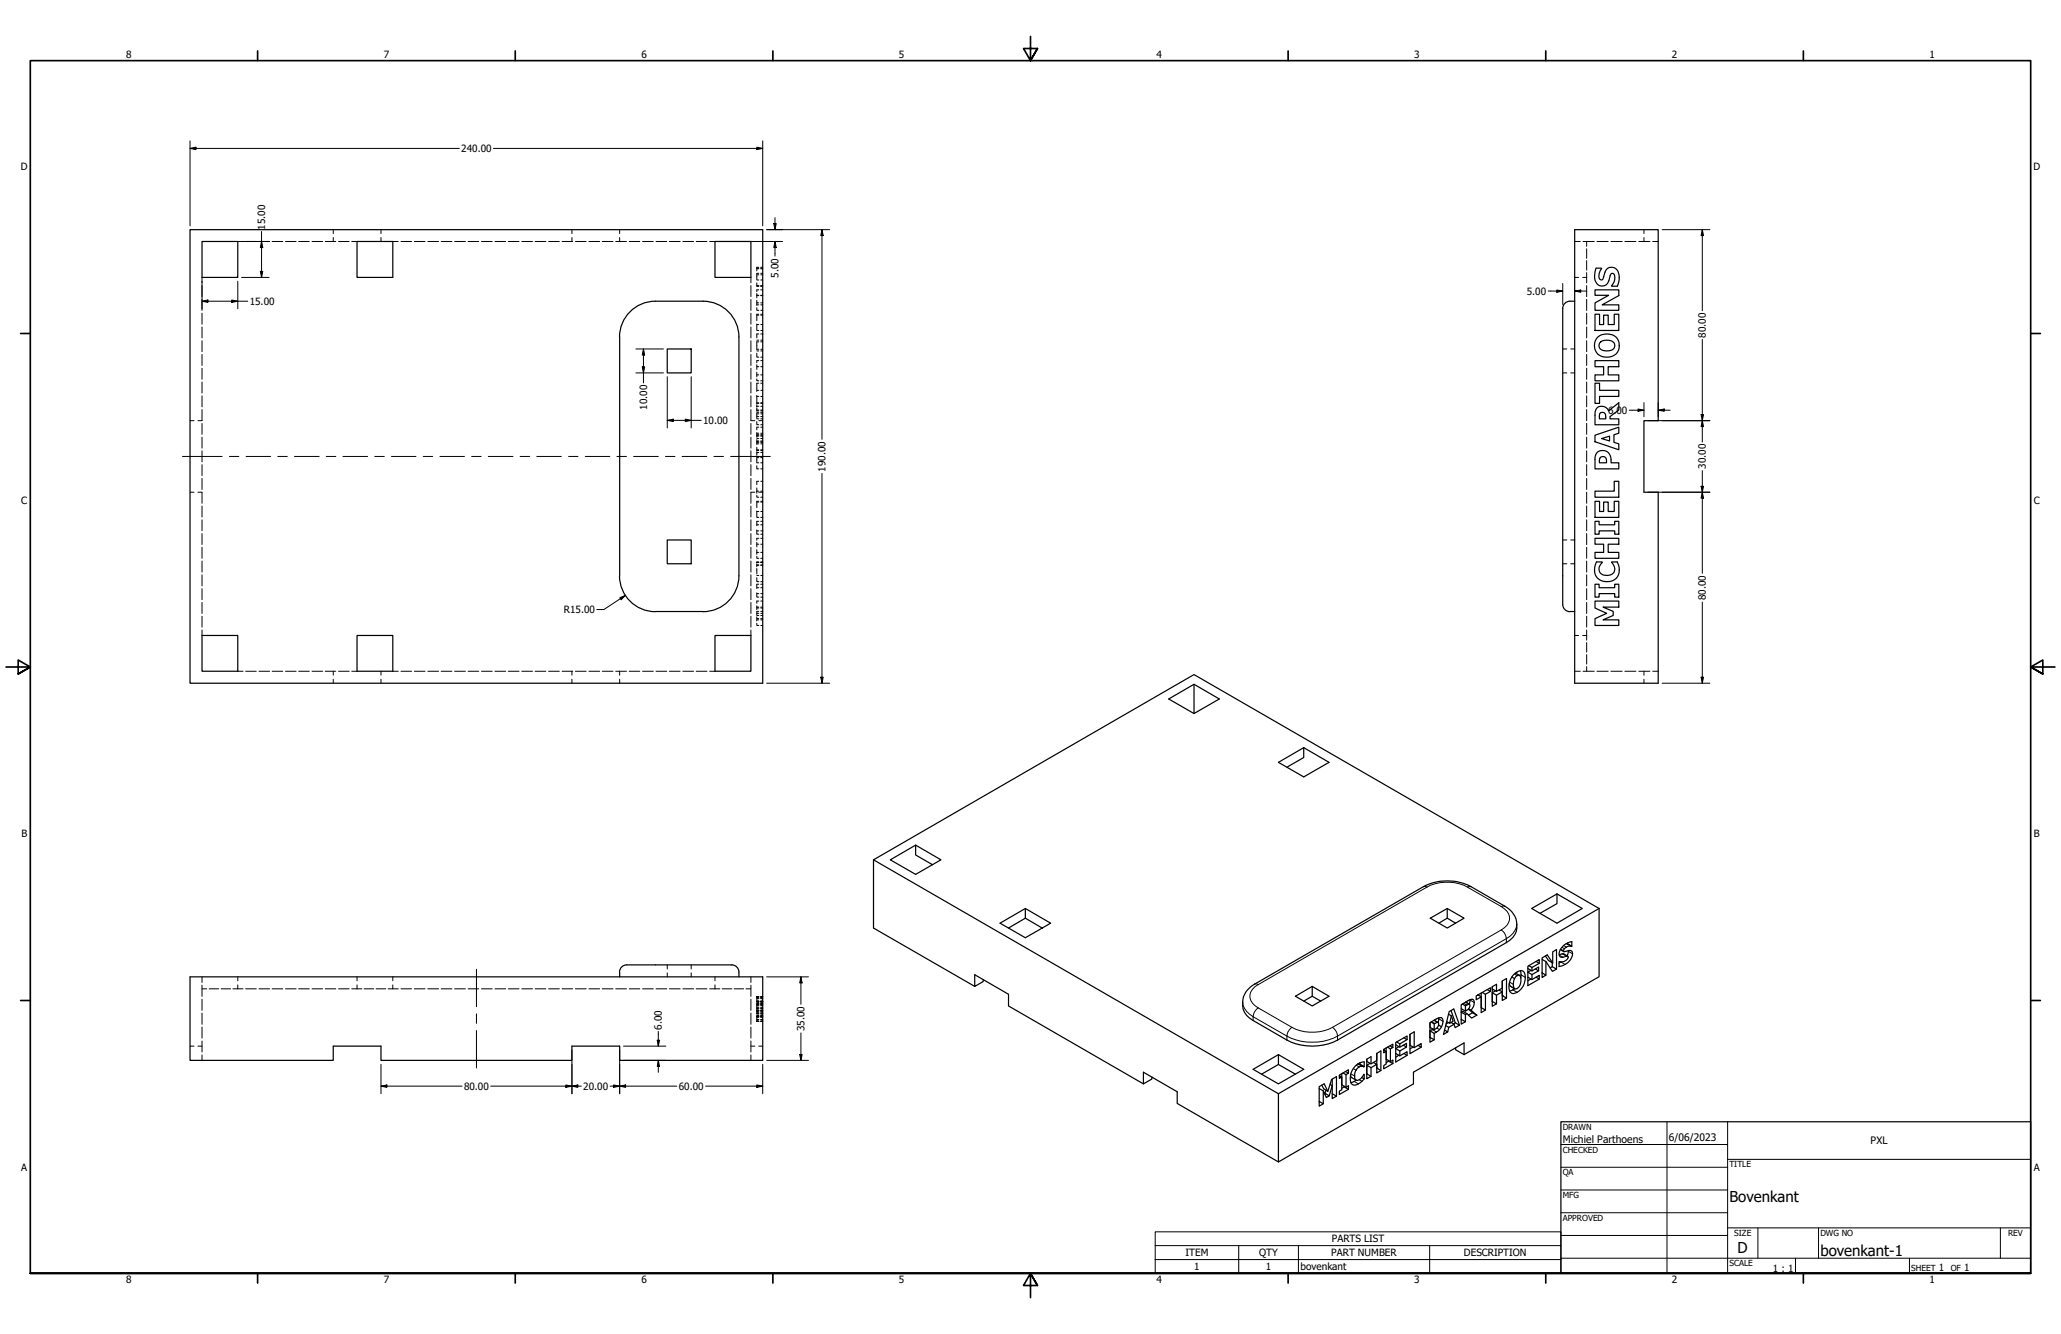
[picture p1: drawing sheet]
<svg xmlns="http://www.w3.org/2000/svg" width="864mm" height="559mm" viewBox="0 0 864 559" stroke-linecap="round" stroke-linejoin="round" font-family="sans-serif">
<!-- layer: Hidden (ANSI) -->
<g fill="none" stroke="#000" stroke-width=".42">
<path d="M139.6 96.2v1.7M139.6 99.5v1.7M159.6 96.2v1.7M159.6 99.5v1.7M239.6 96.2v1.7M239.6 99.5v1.7M259.7 96.2v1.7M259.7 99.5v1.7M688.8 96.2v1.7M688.8 99.5v1.7M84.6 116.2v2.3M84.6 119.6v4.7"/>
<path d="M99.6 101.2h2.3M102.9 101.2h4.5M108.5 101.2h4.5M114 101.2h4.5M119.6 101.2h4.5M125.2 101.2h4.4M130.7 101.2h4.5M136.3 101.2h4.4M141.9 101.2h4.4M147.4 101.2h2.2M164.6 101.2h2.3M168 101.2h4.5"/>
<path d="M173.6 101.2h4.5M179.3 101.2h4.5M184.8 101.2h4.6M190.5 101.2h4.5M196.2 101.2h4.4M201.7 101.2h4.5M207.4 101.2h4.5M213 101.2h4.5M218.6 101.2h4.5M224.2 101.2h4.5M229.9 101.2h4.5M235.5 101.2h4.5"/>
<path d="M241.1 101.2h4.5M246.8 101.2h4.5M252.3 101.2h4.6M258 101.2h4.5M263.7 101.2h4.4M269.2 101.2h4.5M274.9 101.2h4.5M280.5 101.2h4.5M286.1 101.2h4.5M291.7 101.2h4.5M297.4 101.2h2.2M314.6 116.2v2.3"/>
<path d="M314.6 119.6v4.7M317.1 118.5v1.3h.8h-.8M317.1 112.2v1.3M317.1 114.6v2.5M317.1 117.3h.8M317.1 112.6h.8M317.1 112.3h.8M317.1 114.5h.8M317.1 115.1h.8M317.1 119.7h.8M317.9 112l-.8 .1M318.8 112h.8"/>
<path d="M318.8 117.3h.8M318.8 112.6h.8M318.8 112.3h.8M318.8 119.8h.8M318.8 114.5h.8M318.8 115.1h.8M318.8 119.7h.8M659.8 101.2h2.4M659.8 116.2h1.7M663.2 116.2h1.6M663.3 101.2h4.7M664.8 101.2v2"/>
<path d="M664.8 104.2v4M664.8 109.2v4M664.8 114.2v4.3M664.8 119.6v4.7M669.2 101.2h4.7M675 101.2h4.7M680.8 101.2h4.7M686.7 101.2h4.6M692.5 101.2h2.3M84.6 125.4v4.6M84.6 131.2v4.6M84.6 137v4.5"/>
<path d="M314.6 125.4v4.6M314.6 131.2v4.6M314.6 137v4.5M317.1 122.9v.8h.8M317.1 125.8v1.1h.8M317.1 128.9v1.1h.8M317.1 135.7v2.7h.8M317.1 123.7v1.1M317.1 126.9v1M317.1 127.7h.8M317.1 123.8h.8M317.1 132h.8"/>
<path d="M317.1 136h.8M317.9 121.4h-.8v.8M317.9 131.6h-.8v2.8M317.9 139.9h-.8v1.6M318.8 121.4h.8M318.8 123.7h.8M318.8 126.9h.8M318.8 130h.8M318.8 127.7h.8M318.8 123.8h.8M318.8 139.9h.8M318.8 132h.8"/>
<path d="M318.8 136h.8M318.8 131.6h.8M318.8 138.4h.8M664.8 125.4v4.6M664.8 131.2v4.6M664.8 137v4.5M84.6 142.7v4.6M84.6 148.5v4.6M84.6 154.2v4.7M314.6 142.7v4.6M314.6 148.5v4.6M314.6 154.2v4.7"/>
<path d="M317.1 152.8v.8h.8M317.1 158.7v.8h.8M317.1 148v1.6h.8M317.1 143.1v3.3l.8-.1M317.1 153.6v1.1M317.1 155.9v2M317.1 157h.8M317.1 143.2h.8M317.1 147h.8M317.1 142.5h.8M317.9 151.1h-.8v.9M318.8 151.1h.8"/>
<path d="M318.8 153.6h.8M318.8 157h.8M318.8 159.5h.8M318.8 143.2h.8M318.8 146.3h.8M318.8 147h.8M318.8 142.5h.8M318.8 149.6h.8M654.8 156.2h1.7M654.8 146.2h1.7M658.2 156.2h1.6M658.2 146.2h1.6"/>
<path d="M664.8 142.7v4.6M664.8 148.5v4.6M664.8 154.2v4.7M79.6 176.2h1.7M84.6 160v4.7M84.6 165.8v4.6M84.6 171.6v4.6h-1.7M84.6 177.4v4.5M314.6 160v4.7M314.6 165.8v4.6M314.6 171.6v4.6h1.7M314.6 177.4v4.5"/>
<path d="M317.1 176.6v1.3h.8M317.1 165.6v3.4h.8M317.1 169v.4M317.1 169.7v.9M317.1 170.9v1.3M317.1 173v2.3M317.1 173.4h.8M317.1 175.5h.8M317.1 172.7h.8M317.1 172.1h.8M317.1 168.7h.8M317.1 170.2h.8"/>
<path d="M317.1 174.5h.8M317.1 171.8h.8M317.1 163.5h.8M317.1 166.1h.8M317.9 160.5h-.8v3.5M317.9 178.9h-.8v1.1M317.9 176.2h1.7M318.8 178.9h.8M318.8 173.4h.8M318.8 175.5h.8M318.8 172.7h.8M318.8 172.1h.8"/>
<path d="M318.8 168.7h.8M318.8 170.2h.8M318.8 177.9h.8M318.8 174.5h.8M318.8 171.8h.8M318.8 163.5h.8M318.8 160.5h.8M318.8 169h.8M318.8 166.1h.8M664.8 160v4.7M664.8 165.8v4.6M664.8 171.6v4.6"/>
<path d="M664.8 177.4v4.5M84.6 183.1v4.6M84.6 188.8v4.7M84.6 194.6v4.7M314.6 183.1v4.6M314.6 188.8v4.7M314.6 194.6v4.7M317.1 195.1v1.3h.8M317.1 181.2v1.1h.8M317.1 184.1v.9h.8M317.1 182.3v.9M317.1 185v1.2"/>
<path d="M317.1 187.3v1.1h.8M317.1 191.6v2.2M317.1 193.9h.8M317.1 191.7h.8M317.1 191.3h.8M317.1 183.7h.8M317.1 184.7h.8M317.1 182.7h.8M317.1 185.9h.8M317.1 185.3h.8M317.1 182.1h.8M317.1 181.5h.8"/>
<path d="M317.9 188.7h-.8v.4M317.9 189.5h-.8v1.3M318.8 193.9h.8M318.8 191.7h.8M318.8 191.3h.8M318.8 188.7h.8M318.8 196.4h.8M318.8 189.5h.8M318.8 183.7h.8M318.8 184.7h.8M318.8 182.7h.8M318.8 185.9h.8"/>
<path d="M318.8 188.4h.8M318.8 185.3h.8M318.8 182.1h.8M318.8 181.5h.8M318.8 182.3h.8M318.8 185h.8M664.8 183.1v4.6M664.8 188.8v4.7M664.8 194.6v4.7M79.6 206.2h1.7M82.9 206.2h1.7v4.6M84.6 200.4v4.6"/>
<path d="M84.6 212v4.6M84.6 217.7v4.6M314.6 200.4v4.6M314.6 212v4.6M314.6 217.7v4.6M316.3 206.2h-1.7v4.6M317.1 207.5v.8h.8M317.1 214.1v2.6h.8M317.1 204.4v2.2M317.1 205.7h.8M317.1 219.8h.8M317.1 210.3h.8"/>
<path d="M317.1 214.2h.8M317.9 201.6h-.8v1.4M317.9 210h-.8v2.7M317.9 218.4h-.8v1.8M317.9 206.2h1.7M318.8 201.6h.8M318.8 205.7h.8M318.8 208.3h.8M318.8 219.8h.8M318.8 218.4h.8M318.8 210.3h.8M318.8 214.2h.8"/>
<path d="M318.8 210h.8M318.8 216.7h.8M664.8 200.4v4.6M664.8 206.2v4.6M664.8 212v4.6M664.8 217.7v4.6M84.6 223.5v4.6M84.6 229.2v4.7M84.6 235v4.6M314.6 223.5v4.6M314.6 229.2v4.7M314.6 235v4.6"/>
<path d="M317.1 222v1.8h.8M317.1 236.3v.5h.8M317.1 227.1v.9h.8M317.1 233v.9h.8M317.1 228v1.1M317.1 230.3v1.9M317.1 236.8v.6M317.1 238.1v2.3M317.1 222.4h.8M317.1 235.6h.8M317.1 236.7h.8M317.1 231.4h.8"/>
<path d="M317.9 225.5h-.8v.8M317.9 235.4h-.8v.4M318.8 223.8h.8M318.8 222.4h.8M318.8 235.6h.8M318.8 236.7h.8M318.8 235.4h.8M318.8 236.8h.8M318.8 225.5h.8M318.8 228h.8M318.8 231.4h.8M318.8 233.9h.8"/>
<path d="M654.8 226.2h1.7M654.8 236.2h1.7M658.2 226.2h1.6M658.2 236.2h1.6M664.8 223.5v4.6M664.8 229.2v4.7M664.8 235v4.6M84.6 240.8v4.6M84.6 246.6v4.6M84.6 252.3v4.7M84.6 258.1v4.6M314.6 240.8v4.6"/>
<path d="M314.6 246.6v4.6M314.6 252.3v4.7M314.6 258.1v4.6M317.1 242v1.6h.8M317.1 253.7v1h.8M317.1 258.4v.7h.8M317.1 248.3v1.8h.8M317.1 254.7v.7M317.1 256.9v.7M317.1 259.1v1M317.1 241h.8M317.1 259.7h.8"/>
<path d="M317.1 257.8h.8M317.1 254.3h.8M317.1 246.2h.8M317.1 248.7h.8M317.9 256.1l-.8 .1v.7h.8M317.9 244.7h-.8v1.8M317.9 251.8h-.8v.9M318.8 241h.8M318.8 243.6h.8M318.8 251.8h.8M318.8 254.7h.8M318.8 256.9h.8"/>
<path d="M318.8 259.1h.8M318.8 259.7h.8M318.8 257.8h.8M318.8 256.1h.8M318.8 254.3h.8M318.8 246.2h.8M318.8 244.7h.8M318.8 250.1h.8M318.8 248.7h.8M664.8 240.8v4.6M664.8 246.6v4.6M664.8 252.3v4.7"/>
<path d="M664.8 258.1v4.6M84.6 263.9v2.3M314.6 263.9v2.3M317.1 261v1h.8M318.8 262h.8M659.8 266.2h1.7M663.2 266.2h1.6M664.8 263.9v4.3M664.8 269.2v4M664.8 274.2v4M664.8 279.2v2M99.6 281.2h2.3"/>
<path d="M102.9 281.2h4.5M108.5 281.2h4.5M114 281.2h4.5M119.6 281.2h4.5M125.2 281.2h4.4M130.7 281.2h4.5M136.3 281.2h4.4M139.6 281.2v1.6M139.6 284.5v1.7M141.9 281.2h4.4M147.4 281.2h2.2M159.6 281.2v1.6"/>
<path d="M159.6 284.5v1.7M164.6 281.2h2.3M168 281.2h4.5M173.6 281.2h4.5M179.3 281.2h4.5M184.8 281.2h4.6M190.5 281.2h4.5M196.2 281.2h4.4M201.7 281.2h4.5M207.4 281.2h4.5M213 281.2h4.5M218.6 281.2h4.5"/>
<path d="M224.2 281.2h4.5M229.9 281.2h4.5M235.5 281.2h4.5M239.6 281.2v1.6M239.6 284.5v1.7M241.1 281.2h4.5M246.8 281.2h4.5M252.3 281.2h4.6M258 281.2h4.5M259.7 281.2v1.6M259.7 284.5v1.7M263.7 281.2h4.4"/>
<path d="M269.2 281.2h4.5M274.9 281.2h4.5M280.5 281.2h4.5M286.1 281.2h4.5M291.7 281.2h4.5M297.4 281.2h2.2M659.8 281.2h2.4M663.3 281.2h4.7M669.2 281.2h4.7M675 281.2h4.7M680.8 281.2h4.7M686.7 281.2h4.6"/>
<path d="M688.8 281.2v1.6M688.8 284.5v1.7M692.5 281.2h2.3M84.6 409.2v2.3M84.6 412.7v4.7M84.6 418.5v4.7M84.6 414.2h2M87.6 414.2h4M92.6 414.2h4M99.6 412.6v1.6h-2M99.6 414.2h2.3M99.6 409.2v1.6"/>
<path d="M102.9 414.2h4.5M108.5 414.2h4.5M114 414.2h4.5M119.6 414.2h4.5M125.2 414.2h4.4M130.7 414.2h4.5M136.3 414.2h4.4M141.9 414.2h4.4M147.4 414.2h4.2M149.6 409.2v1.6M149.6 412.6v1.6M152.6 414.2h4"/>
<path d="M157.6 414.2h4M164.6 412.6v1.6h-2M164.6 409.2v1.6M164.6 414.2h2.3M168 414.2h4.5M173.6 414.2h4.5M179.3 414.2h4.5M184.8 414.2h4.6M190.5 414.2h4.5M196.2 414.2h4.4M201.7 414.2h4.5M207.4 414.2h4.5"/>
<path d="M213 414.2h4.5M218.6 414.2h4.5M224.2 414.2h4.5M229.9 414.2h4.5M235.5 414.2h4.5M241.1 414.2h4.5M246.8 414.2h4.5M252.3 414.2h4.6M258 414.2h4.5M263.7 414.2h4.4M269.2 414.2h4.5M274.9 414.2h4.5"/>
<path d="M279.6 404.2v1.7M279.6 407.5v1.7M280.5 414.2h4.5M286.1 414.2h4.5M289.6 404.2v1.7M289.6 407.5v1.7M291.7 414.2h4.5M297.4 414.2h4.2M299.6 409.2v1.6M299.6 412.6v1.6M302.6 414.2h4M307.6 414.2h4"/>
<path d="M312.6 414.2h2M314.6 409.2v2.3M314.6 412.7v4.7M314.6 418.5v4.7M317.1 419.4h.8M317.1 418.3h.8M317.1 417.8h.8M317.1 417.7h.8M317.1 419.5h.8M317.1 417.4h.8M317.1 418.1h.8M317.9 417.5h-.8v2.2l.8-.1"/>
<path d="M318.8 419.4h.8M318.8 418.3h.8M318.8 417.8h.8M318.8 417.5h.8M318.8 417.7h.8M318.8 419.6h.8M318.8 419.5h.8M318.8 417.4h.8M318.8 418.1h.8M79.6 438.2h1.7M82.9 438.2h1.7M84.6 424.4v4.7"/>
<path d="M84.6 430.2v4.6M84.6 436.1v4.6M314.6 424.4v4.7M314.6 430.2v4.6M314.6 436.1v4.6M314.6 438.2h1.7M317.1 427.9h.8zM317.1 427.7v.2M317.1 423.4h.8M317.1 427h.8M317.1 425.4h.8M317.1 426h.8"/>
<path d="M317.1 422.6h.8M317.1 421.1h.8M317.1 425.3h.8M317.1 421.3h.8M317.1 423.2h.8M317.1 422.5h.8M317.1 422.1h.8M317.1 424.4h.8M317.1 420.5h.8M317.1 423.8h.8M317.1 425.6h.8M317.1 424h.8"/>
<path d="M317.1 420.1h.8M317.1 420.4h.8M317.1 425.8h.8M317.9 425.8l-.8-.1v2h.8M317.9 420.7h-.8v4h.8M317.9 438.2h1.7M318.8 423.4h.8M318.8 420.7h.8M318.8 427.9h.8M318.8 427h.8M318.8 424.7h.8M318.8 425.4h.8"/>
<path d="M318.8 426h.8M318.8 422.6h.8M318.8 427.7h.8M318.8 421.1h.8M318.8 425.3h.8M318.8 421.3h.8M318.8 423.2h.8M318.8 425.8h.8M318.8 422.5h.8M318.8 422.1h.8M318.8 424.4h.8M318.8 420.5h.8"/>
<path d="M318.8 423.8h.8M318.8 425.6h.8M318.8 424h.8M318.8 420.1h.8M318.8 420.4h.8M84.6 441.9v2.3M314.6 441.9v2.3"/>
</g>
<!-- layer: Visible (ANSI) -->
<g fill="none" stroke="#000" stroke-width=".51">
<path d="M79.6 96.2h240v190h-240zM659.8 96.2h35v80h-6v30h6v80h-35zM84.6 101.2h15v15h-15zM149.6 101.2h15v15h-15zM299.6 101.2h15v15h-15zM668.8 112.3h2.3a4.3 4.3 0 0 0-.6 4.8l.8 .1 .5-.6a5.9 5.9 0 0 1 2.4-4.5 3.3 3.3 0 0 1 4.2 3.2v2l-.7 2.6h-2.4a4.6 4.6 0 0 0 .8-5.2l-.5-.2-.6 .3a9 9 0 0 1-2 4.5 3.3 3.3 0 0 1-3.6-.2 3.3 3.3 0 0 1-1.3-3.4zM274.6 126.2a15 15 0 0 0-15 15M274.6 126.2h20M294.6 126.2a15 15 0 0 1 15 15v100M659.8 126.2a3.8 3.8 0 0 0-4.9 2.3l-.1 124.7 .7 1.9 1 .8 1.3 .3M668.3 121.4h10v2.4l-7 3.9h7v2.3h-10v-3.1l5.8-3.2h-5.8zM668.3 131.6h1.9v4.4h1.8v-4h1.9v4h2.5v-4.4h1.9v6.8h-10z"/>
<path d="M259.7 141.2v100M279.6 146.2h10v10h-10zM668.3 151.1h10v2.5h-4.4v3.4h4.4v2.5h-10v-2.5h3.7v-3.4h-3.7zM669.5 141.2a5.8 5.8 0 0 1 8.7 1.5 5 5 0 0 1-.9 5.4 5 5 0 0 1-5.2 1.4 4.9 4.9 0 0 1-3.8-3.3 4.9 4.9 0 0 1 1.2-5zM670.4 143.5a4.4 4.4 0 0 1 6.1 .4 2.53 2.53 0 0 1-3.2 3.1 2.43 2.43 0 0 1-2.6-.8 2.43 2.43 0 0 1-.3-2.7zM668.3 160.5h1.9v3h8.1v2.6h-8.1v2.9h-1.9zM669.2 170.8a3.2 3.2 0 0 1 4.9 1.3l4.2-3.4v3.1l-3.7 2.7v1h3.7v2.4h-10l.1-5.4zM670.5 173l.9-.3a1.28 1.28 0 0 1 1.4 1.1v1.7h-2.6zM668.3 182.3l10-3.4v2.6l-2 .6v3.2l2 .6v2.5l-10-3.4zM669.4 189.4a3.6 3.6 0 0 1 3.9-.3 3.6 3.6 0 0 1 1.8 3.4v1.4h3.2v2.5h-10v-4.7l.4-1.3zM670.8 191.5a1.68 1.68 0 0 1 2 .2 1.68 1.68 0 0 1 .4 2l-3 .2v-1.2zM671.1 183.7l3.3-1v2z"/>
<path d="M668.3 205.7h8.1v-4.1h1.9v6.7h-10zM668.3 218.4h1.8v1.4h6.5v-1.4h1.7v5.4h-1.7v-1.4h-6.5v1.4h-1.8zM668.3 210h1.9v4.2h1.8v-3.9h1.9v3.9h2.5v-4.2h1.9v6.7h-10zM279.6 226.2h10v10h-10zM668.3 225.5h10v2.5h-4.4v3.4h4.4v2.5h-10v-2.5h3.7v-3.4h-3.7zM669 235.4h2.3a3.6 3.6 0 0 0-.5 4.8 3.8 3.8 0 0 0 5.7-.9 5.2 5.2 0 0 0-1.2-3.9h2.4a5.3 5.3 0 0 1-4.4 8.3 5.3 5.3 0 0 1-4.3-8.3zM259.6 241.2a15 15 0 0 0 15 15M274.6 256.2h20M309.6 241.2a15 15 0 0 1-15 15M657.9 256.2h1.9M668.3 251.8h10v2.5h-6.6l4.3 1.8v1.7l-4.3 1.9h6.6v2.3h-10v-2.9l4.9-2.2-4.9-2.2zM668.3 244.7h1.8v1.5h6.5v-1.5h1.7v5.4h-1.7v-1.4h-6.5v1.4h-1.8z"/>
<path d="M84.6 266.2h15v15h-15zM149.6 266.2h15v15h-15zM299.6 266.2h15v15h-15zM489.7 292.8l10.6-6.2 10.6 6.2-10.6 6.1zM500.3 286.6v12.3M535.7 319.3l10.6-6.1 10.6 6.1-10.6 6.1zM546.3 313.2v4.1l-7.1 4.1M383.7 354l-10.6 6.2 10.6 6.1 10.6-6.1-10.6-6.2v4.1l7 4.1M366 360.2v28.5l42.4 24.5M652.4 374.5v4l-7.1 4.1M429.6 380.6l-10.6 6.1 10.6 6.1 10.6-6.1-10.6-6.1v4l7.1 4.1M429.6 384.6l-7 4.1"/>
<path d="M599.3 384.6l7.1-4 7.1 4-7.1 4.1zM606.4 380.6v4l-3.5 2.1M606.4 384.6l3.5 2.1M641.8 380.6l10.6-6.1 10.6 6.1-10.6 6.1zM653.4 399.9l1.5-.4 2 1.1M653.8 397.8l1.5 .9M656.3 395.3l2.3 1.1-1.9-1M656.8 395v.4M657.2 398.2l-.5 2.2M658.6 396.4v-1.9a5.8 5.8 0 0 0-5.2 5.8l.3 .4a4 4 0 0 0 3.2-.1l.1 .1a2.83 2.83 0 0 1-3.7 2.2v2a6 6 0 0 0 5.5-6.1l-.2-.4a3.6 3.6 0 0 0-3.3 .3 2.01 2.01 0 0 1 2.2-2.4l1 .1M670.1 380.6v28.5l-56.6 32.7M670.1 380.6l-169.8-98-134.3 77.6 169.7 98"/>
<path d="M670.1 380.6l-134.4 77.6M79.6 409.2h240v35h-59.9v-6h-20.1v6h-80v-6h-20v6h-60zM259.6 407.2l.3-1.3 .8-1.1 1.9-.6h44l1.3 .3 1.1 .8a4.8 4.8 0 0 1 .6 3.9M259.7 407.2v2M412 410.3v.9l-3.6 2v-4.9l14.2 8.2v4.9l56.5 32.6M523.7 413.6l2-1.4 70.8-40.8a21.8 21.8 0 0 1 19.9 0l14.2 8.2a8.6 8.6 0 0 1 2.1 14.2l-72.2 41.9a23.4 23.4 0 0 1-21.3 0l-14.1-8.2a8.4 8.4 0 0 1-1.4-13.9zM549.8 413.2l-7 4.1 7 4.1 7.1-4.1-7.1-4.1v4.1l3.6 2.1M549.8 417.3l-3.5 2.1M614.1 419.8l1.4 .8M615.9 418.8l-.3 1.8-1.4-.9M620.6 416v8.2l1.8-1.1-1.8-1M621.1 415.7l1.3 .8v6.6"/>
<path d="M623.2 414.5l1.3 .8-2.1 1.2M624.5 415.3v-1.5l-5.9 3.4v1.6l2-1.2-1.3-.8M625.3 413.3v8.2l1.8-1-1.8-1v-3.6l1.8 1v3.6M626.6 415l-1.3 .9M628.1 414.7l1.4 .8-2.4 1.4M629.5 410.9l1.8-1v8.2l-1.8-1zM629.5 410.9v3l-2.4 1.4-1.8-1v-1l1.8-1v3M629.5 415.5v3.6l1.8-1M632.4 412.1l.6 1.1 1.7 1M633.5 409.3l1.1 .7M634.3 408.2l1.4-1a2.09 2.09 0 0 1 2.6-.3 2.09 2.09 0 0 1 .8 2.5 6.4 6.4 0 0 1-5.4 6.8 4.2 4.2 0 0 1-.9-5.6zM634.6 410l1.1-1.3 .9-.2a3.9 3.9 0 0 1-1.5 5.8l-.5-.2"/>
<path d="M634.6 410a4.5 4.5 0 0 0 0 4.1M634.6 414.1l-2 1.1M635 407.6l1.7 1M637.1 406.6l.1 3.1M640.2 409.3l1.7 1 3.1-1.7v1.5M640.2 405.7l1.7 1 2.8-1.6v1.6M640.6 404.5l1.3 .8v1.4M641.5 406.5l-1.3 .7 1.7 1v2.1M641.5 410.1l-1.3 .7M643.4 405.9l1.3 .8-2.8 1.5M643.6 402.7l1.4 .8-3.1 1.8M645 403.5v-1.5l-4.8 2.7v8.2l4.8-2.8-1.4-.8"/>
<path d="M646.2 401.9l1.6 .9v5.7M647.6 400.5l1.2 1.8 1.8 1.1v-4.7l1.6-.9v8.2M647.8 402.8l2.7 4.1 1.7-.9M650.4 403.3v1.6l1.8 1.1M650.4 404.9l-.9 .5M650.6 403.4l-2.3-3.4-2.1 1.3v8.1l1.6-.9-1.6-1M654 403h.1M654 403l-.7 .4M580.8 439v4.7l1.8 1 1-.6v1.4M581.4 438.7l1.2 .7v5.3M582.4 438.1l1.2 .7-1 .6M583.6 438.8v-1.4l-3.8 2.1v1.5l1-.6-1-.6"/>
<path d="M584.8 437.6l1.7 1.1 2.8-1.6v1.5M585.2 436.4l1.3 .9v1.4M586.2 438.4l-1.4 .8 1.7 1v2.1M588 437.8l1.3 .8-2.8 1.6M588.3 434.7l1.3 .8-3.1 1.8M589.6 435.5v-1.5l-4.8 2.7v8.2l4.8-2.8-1.3-.8M590.8 433.3v8.1l4.7-2.7M592.1 438.6l-1.3 .8M594.2 437.9l1.3 .8v-1.6l-2.9 1.7-1.8-1v-4.5l1.8-1.1v6.6M599.6 428.1l1.4 .8 1.4-.7a1.95 1.95 0 0 1-1.4 3.2l-1.8-1.1v-1.9M600.5 431l-1.3 .8M601 428.9v2.5"/>
<path d="M601 427.4l1.6 .9M602.8 429.4l1.2 .7M602.9 426.3l-.3 2.1M604 430.1a2.75 2.75 0 0 0-.2-3.8l-1.9 .5-2.7 1.6v8.2l1.8-1.1-1.8-1v-2.7l1.8 1.1v2.6M604 430.1l-1.4 1.8-1.6 1M605.7 429.6l1.4 .7-.5 1.9M606.9 424.8l1.2 .7-.7 3.1-1.2-.7M606.9 428.4l-1 .5M608 428.3l1.3 .8-2.2 1.2M608 423.3l1.8 5.1M608.1 425.5l.8 2.3-1.5 .8M609 428.9l.8-.5 1.8 1.1-1.9 1-.4-1.4"/>
<path d="M609.9 438.9v.8l3.6 2.1M611.6 429.5l-2.4-6.8-1.9 1-2.5 9.6 1.8-1.1-1.3-.7M612.7 420.6l1.3 .7 1.5-.7M614 421.3v2.2l-1.7-1M614 425l.7-.4-1.8-1-.6 .4 1.7 1v3M614.7 424.6l1.9 1.9 2.2-1.2M615.3 422.7l1.7 1.5 1.8 1.1M615.4 422.6l3.4 2.7M615.5 420.6a1.59 1.59 0 0 1-.9 2.6l-.6 .3M616.4 423.2a3.6 3.6 0 0 0 .9-4.5l-.8-.1-.9 .3-3.3 2v8.1l1.7-1-1.7-1M617 424.2l-1.7 1M482.7 451.2v.8l-3.6 2v-4.9l14.2 8.2v4.9l42.4 24.5v-28.5"/>
<path d="M535.7 441.8l-10.6 6.1 10.6 6.1 10.6-6.1-10.6-6.1v4.1l-7.1 4.1M535.7 445.9l7.1 4.1M552.8 456l1.7 .9v5.4M553.8 454.5l.9 1.6 1.7 1 1.6-4.9 2-1.2v8.2M554.5 456.9l1.3 2.8 1.2-.7-2-.9M555.6 456.6l-.4 1.4M556.4 457.1l-1.5-3.1-2.1 1.2v8.2l1.7-1.1-1.7-.9M557.3 454.2l.9 .6-1.2 4.2M558.2 452.1v8.1l1.8-1M558.2 458.2l1.8 1M562.2 449.7v4.7l1.8 1.1 1-.6v1.4M562.2 451.2v5.3l-1 .6v1.4l3.8-2.2"/>
<path d="M562.7 449.5l1.3 .7v5.3M563.2 455l1.8 1.3M563.2 455.3l-1 .6M563.8 448.8l1.2 .8-1 .6M565 449.6v-1.5l-3.8 2.2v1.4l1-.5-1-.6M565.9 450.4l.5 1 1.8 1M568.3 452.5l-2.3 1M569 445.6l.7 .2M569.7 445.8l1.7 1M569.8 445.2v.6M571.4 446.8a3.2 3.2 0 0 0-3.8 3.9l.2 1.2 .5 .6a3.9 3.9 0 0 0 3.3-2.5v1.9l-1-.5M571.6 446.8v-2a6.7 6.7 0 0 0-5.3 9.2 2.66 2.66 0 0 0 3.7-.5l1.6-1.6"/>
<path d="M572.7 443.7v8.2l1.8-1.1-1.8-1v-3.6l1.8 1v3.6M574 445.5l-1.3 .7M575.5 445.1l1.4 .7-2.4 1.4M576.9 441.3l1.7-1.1v8.2l-1.7-1zM576.9 441.3v2.9l-2.4 1.4-1.8-1v-.9l1.8-1v2.9M576.9 445.8v3.7l1.7-1.1M580.8 440.4v5.3l-1 .6v1.4l3.8-2.2M581.9 444.2l1.7 1.3M581.9 444.5l-1.1 .6M584.8 441.3l1.7 1 3.1-1.7v1.5M586.2 442l-1.4 .8M613.5 441.8v-4.9l-21.2 12.2v4.9l-56.6 32.7"/>
</g>
<!-- layer: Hidden (ANSI) -->
<g fill="#000">
<circle cx="317.1" cy="417.4" r=".19"/>
<circle cx="317.1" cy="417.5" r=".19"/>
</g>
<!-- layer: Visible (ANSI) -->
<g fill="#000">
<circle cx="629.5" cy="417.1" r=".25"/>
<circle cx="576.9" cy="447.4" r=".25"/>
</g>
<!-- layer: Visible Narrow (ANSI) -->
<g fill="none" stroke="#000" stroke-width=".42">
<path d="M596.5 371.4l1.4 .2M597.9 371.6l-70.7 40.8M614.9 371.6l14.1 8.1M616.4 371.4l-1.5 .2a18.5 18.5 0 0 0-17 0M630.6 379.6l-1.6 .1a5.1 5.1 0 0 1 2.4 7.9l-2.4 2a4.4 4.4 0 0 1 2.2 3.6 7.8 7.8 0 0 0 4.4-6.1M629 389.6l-70.6 40.7M631.2 394.8v-1.6l-70.7 40.8M653.9 397.6l1.2 .7M654.5 396.8l1 .6M654.6 399.5l1.8 1.1M655.2 396l1.1 .7M657.2 398.5l1.7 1"/>
<path d="M520.7 419.7a7.5 7.5 0 0 0 4.4 6.2M525.7 412.2l1.5 .2M527.2 412.4a5.2 5.2 0 0 0-3.5 4.9 5.2 5.2 0 0 0 3.5 4.9M616 418.9l1.7 1M632.5 411.4l1.6 .9M632.8 413.1l1.8 1M633.9 414.7l1.8 1M634.6 408l1.1 .7M637.3 408.4l1.8 1M653.4 400.1l1.5 .9M654 403l1.8 1M525.1 425.9l14.1 8.1v1.7"/>
<path d="M525.1 425.9v1.6M527.2 422.2a4.7 4.7 0 0 0-2.1 3.7M527.2 422.2l14.1 8.1M558.4 430.3l.6 .5a4.6 4.6 0 0 1 1.5 3.2M558.4 430.3a18.6 18.6 0 0 1-17.1 0l-.6 .5a4.6 4.6 0 0 0-1.5 3.2 23.4 23.4 0 0 0 21.3 0M560.5 434v1.7M599.9 428l1.3 .8M600.1 431.3l1.8 1M600.9 427.4l1.5 .8M602 430.7l1.2 .6M602.9 426.8l1.7 1M613.3 420.2l1.3 .8"/>
<path d="M566 449.8l1.6 .9M567.1 447.6l1.1 .7M567.4 453l1.8 1M568.3 446.2l1.2 .7M569 445.6l1.7 1.1M569.5 452.3l1.2 .6"/>
</g>
<!-- layer: Symbol (ANSI) -->
<path d="M484.1 521.8v-5.8h169.9v5.8M484.1 521.8h169.9v5.8M484.1 521.8v11.6h169.9v-5.8M484.1 527.6h169.9M519 521.8v11.6M544.1 521.8v11.6M599.1 521.8v11.6" fill="none" stroke="#000" stroke-width=".42"/>
<!-- layer: Border (ANSI) -->
<g fill="none" stroke="#000" stroke-width=".7">
<path d="M431.8 15.2v10.2l-2.9-5.1h5.8l-2.9 5.1 2.9-5.1M107.9 21.3v4.1M215.9 21.3v4.1M323.8 21.3v4.1M539.8 21.3v4.1M647.7 21.3v4.1M755.6 21.3v4.1M8.6 139.7h4.1M850.9 139.7h4.1M2.5 279.4h10.2l-5.1-2.9v5.8l5.1-2.9-5.1 2.9M861.1 279.4h-10.2l5.1-2.9v5.8l-5.1-2.9 5.1 2.9M8.6 419.1h4.1"/>
<path d="M850.9 419.1h4.1M12.7 533.4v-508h838.2v508h-838.2h838.2M107.9 533.4v4.1M215.9 533.4v4.1M323.8 533.4v4.1M434.7 538.5l-2.9-5.1 2.9 5.1h-5.8l2.9-5.1v10.2M539.8 533.4v4.1M647.7 533.4v4.1M755.6 533.4v4.1"/>
</g>
<!-- layer: Title (ANSI) -->
<g fill="none" stroke="#000" stroke-width=".42">
<path d="M654 479.4h69.9M698.5 469.9v63.5M723.9 469.9v63.5M654 488.9h69.9M654 498.5h69.9M723.9 485.6h127M654 508h69.9M654 517.5h69.9M723.9 514.3h127M736.6 514.3v12.7M762 514.3v12.7M838.2 514.3v12.7"/>
<path d="M654 527h196.9M752.3 527v6.4M800.1 527v6.4"/>
</g>
<path d="M654 469.9h196.9v63.5h-196.9z" fill="none" stroke="#000" stroke-width=".51"/>
<!-- layer: Centerline (ANSI) -->
<g fill="none" stroke="#000" stroke-width=".42">
<path d="M76.5 191.2h16.6M96.1 191.2h4M103.1 191.2h10.3M116.4 191.2h4M123.4 191.2h10.3M136.7 191.2h4M143.7 191.2h10.4M157 191.2h4M164 191.2h10.3M177.4 191.2h3.9M184.3 191.2h10.3M197.6 191.2h4"/>
<path d="M204.6 191.2h10.3M217.9 191.2h4M224.9 191.2h10.3M238.3 191.2h3.9M245.2 191.2h10.3M258.5 191.2h4M265.5 191.2h10.3M278.8 191.2h4M285.8 191.2h10.4M299.1 191.2h4M306.1 191.2h16.7M199.6 406v15.7"/>
<path d="M199.6 424.7v4M199.6 431.7v15.7"/>
</g>
<!-- layer: Dimension (ANSI) -->
<g fill="none" stroke="#000" stroke-width=".42">
<path d="M79.6 59v35.6M319.6 59v35.6M79.6 62.2l2.5-.5v1zM79.6 62.2h112.9M206.8 62.2h112.8M317.1 61.7l2.5 .5-2.5 .5zM109.6 97v19.2M321.2 96.2h26.4M324.2 93.7h1l-.5 2.5zM324.7 91.2v5M344.4 96.2l.5 2.5h-1zM344.4 96.2v87.8"/>
<path d="M696.5 96.2h20M713.3 96.2l.5 2.5h-1zM713.3 96.2v34M84.6 117.8v11.5M99.6 117.8v11.5M101.2 116.2h11.6M101.2 101.2h11.6M109.1 113.7h1l-.5 2.5zM109.6 101.2l.5 2.5h-1zM301.2 101.2h26.7M324.7 101.2l.5 2.5h-1zM324.7 101.2v6.1"/>
<path d="M654.8 118.7v8.9M84.6 126.2l2.5-.5v1zM84.6 126.2h19.2M97.1 125.7l2.5 .5-2.5 .5zM648.7 121.9h6.1M652.3 121.5l2.5 .4-2.5 .5zM659.8 121.9l2.6-.4v.9zM659.8 121.9h5M266.4 156.2h11.6M266.4 146.2h11.6M269.1 153.7h1l-.5 2.5zM269.6 146.2l.5 2.5h-1z"/>
<path d="M269.6 146.2v14.2M279.6 157.8v21.5M289.6 157.8v21.5M713.3 142.2v43M279.6 176.1l2.5-.5v1zM279.6 176.1h14.2M287.1 175.6l2.5 .5-2.5 .5zM682.7 171.8h6.1M686.4 171.3l2.4 .5-2.4 .5zM688.8 168.7v5.9M690.4 176.2h26.1M694.8 171.8l2.6-.5v1z"/>
<path d="M694.8 171.8h5M694.8 168.7v5.9M712.8 173.7h1l-.5 2.5zM713.3 176.2l.5 2.5h-1zM344.4 198.3v87.9M713.3 197.2v43M690.4 206.2h26.1M712.8 203.7h1l-.5 2.5zM713.3 206.2l.5 2.5h-1zM259.7 250.4l2.4-1-1.8 1.8zM262.1 249.4l-9.1 5.9h-2.9M713.3 252.2v34"/>
<path d="M321.2 286.2h26.4M343.9 283.7h1l-.5 2.5zM696.5 286.2h20M712.8 283.7h1l-.5 2.5zM321.2 409.2h17.6M335.6 409.2l.5 2.5h-1zM335.6 409.2v11.5M239.6 439.8v18.4M259.7 439.8v18.4M261.2 438.2h17.8M275.4 435.7h1l-.6 2.5zM275.8 432.1v6.1"/>
<path d="M335.6 432.7v11.5M159.6 455l2.5-.5v1zM159.6 455h34M159.6 445.8v12.4M205.6 455h38M237.1 454.5l2.5 .5-2.5 .5zM239.6 455l2.5-.5v1zM255.7 455h27.9M257.1 454.5l2.6 .5-2.6 .5zM259.7 455l2.4-.5v1zM261.2 444.2h17.8M275.8 444.2l.6 2.5h-1z"/>
<path d="M275.8 444.2v5M295.7 455h23.9M317.1 454.5l2.5 .5-2.5 .5zM319.6 445.8v12.4M321.2 444.2h17.6M335.1 441.7h1l-.5 2.5z"/>
</g>
<g fill="#000">
<path d="M79.6 62.2l2.5-.5v1z" fill-rule="evenodd"/>
<path d="M317.1 61.7l2.5 .5-2.5 .5z" fill-rule="evenodd"/>
<path d="M324.2 93.7h1l-.5 2.5z" fill-rule="evenodd"/>
<path d="M344.4 96.2l.5 2.5h-1z" fill-rule="evenodd"/>
<path d="M713.3 96.2l.5 2.5h-1z" fill-rule="evenodd"/>
<path d="M109.1 113.7h1l-.5 2.5z" fill-rule="evenodd"/>
<path d="M109.6 101.2l.5 2.5h-1z" fill-rule="evenodd"/>
<path d="M324.7 101.2l.5 2.5h-1z" fill-rule="evenodd"/>
<path d="M84.6 126.2l2.5-.5v1z" fill-rule="evenodd"/>
<path d="M97.1 125.7l2.5 .5-2.5 .5z" fill-rule="evenodd"/>
<path d="M652.3 121.5l2.5 .4-2.5 .5z" fill-rule="evenodd"/>
<path d="M659.8 121.9l2.6-.4v.9z" fill-rule="evenodd"/>
<path d="M269.1 153.7h1l-.5 2.5z" fill-rule="evenodd"/>
<path d="M269.6 146.2l.5 2.5h-1z" fill-rule="evenodd"/>
<path d="M279.6 176.1l2.5-.5v1z" fill-rule="evenodd"/>
<path d="M287.1 175.6l2.5 .5-2.5 .5z" fill-rule="evenodd"/>
<path d="M686.4 171.3l2.4 .5-2.4 .5z" fill-rule="evenodd"/>
<path d="M694.8 171.8l2.6-.5v1z" fill-rule="evenodd"/>
<path d="M712.8 173.7h1l-.5 2.5z" fill-rule="evenodd"/>
<path d="M713.3 176.2l.5 2.5h-1z" fill-rule="evenodd"/>
<path d="M712.8 203.7h1l-.5 2.5z" fill-rule="evenodd"/>
<path d="M713.3 206.2l.5 2.5h-1z" fill-rule="evenodd"/>
<path d="M259.7 250.4l2.4-1-1.8 1.8z" fill-rule="evenodd"/>
<path d="M343.9 283.7h1l-.5 2.5z" fill-rule="evenodd"/>
<path d="M712.8 283.7h1l-.5 2.5z" fill-rule="evenodd"/>
<path d="M335.6 409.2l.5 2.5h-1z" fill-rule="evenodd"/>
<path d="M275.4 435.7h1l-.6 2.5z" fill-rule="evenodd"/>
<path d="M159.6 455l2.5-.5v1z" fill-rule="evenodd"/>
<path d="M237.1 454.5l2.5 .5-2.5 .5z" fill-rule="evenodd"/>
<path d="M239.6 455l2.5-.5v1z" fill-rule="evenodd"/>
<path d="M257.1 454.5l2.6 .5-2.6 .5z" fill-rule="evenodd"/>
<path d="M259.7 455l2.4-.5v1z" fill-rule="evenodd"/>
<path d="M275.8 444.2l.6 2.5h-1z" fill-rule="evenodd"/>
<path d="M317.1 454.5l2.5 .5-2.5 .5z" fill-rule="evenodd"/>
<path d="M335.1 441.7h1l-.5 2.5z" fill-rule="evenodd"/>
</g>
<g font-size="6.3">
<text x="724.7" y="503.4">Bovenkant</text>
<text x="728.1" y="524.9">D</text>
<text x="762.8" y="526.2">bovenkant-1</text>
</g>
<g font-size="4.3">
<text x="654.8" y="478.6">Michiel Parthoens</text>
<text x="699.3" y="478">6/06/2023</text>
<text x="783.8" y="479.4">PXL</text>
</g>
<g font-size="4.2">
<text x="52.8" y="24.4">8</text>
<text x="160.8" y="24.4">7</text>
<text x="268.7" y="24.4">6</text>
<text x="376.7" y="24.4">5</text>
<text x="484.6" y="24.4">4</text>
<text x="592.6" y="24.4">3</text>
<text x="700.5" y="24.4">2</text>
<text x="808.5" y="24.4">1</text>
<text x="193.3" y="63.7">240.00</text>
<text x="8.8" y="71.4">D</text>
<text x="852" y="71.4">D</text>
<text x="111.1" y="96.2" transform="rotate(-90 111.1 96.2)">15.00</text>
<text x="326.3" y="116.3" transform="rotate(-90 326.3 116.3)">5.00</text>
<text x="639.8" y="123.4">5.00</text>
<text x="104.6" y="127.7">15.00</text>
<text x="714.8" y="141.4" transform="rotate(-90 714.8 141.4)">80.00</text>
<text x="271.1" y="171.6" transform="rotate(-90 271.1 171.6)">10.00</text>
<text x="673.8" y="173.3">6.00</text>
<text x="294.6" y="177.6">10.00</text>
<text x="345.9" y="197.5" transform="rotate(-90 345.9 197.5)">190.00</text>
<text x="714.8" y="196.4" transform="rotate(-90 714.8 196.4)">30.00</text>
<text x="8.9" y="211.1">C</text>
<text x="852.2" y="211.1">C</text>
<text x="714.8" y="251.4" transform="rotate(-90 714.8 251.4)">80.00</text>
<text x="236.3" y="256.9">R15.00</text>
<text x="9" y="350.8">B</text>
<text x="852.2" y="350.8">B</text>
<text x="277.4" y="431.3" transform="rotate(-90 277.4 431.3)">6.00</text>
<text x="337.1" y="431.9" transform="rotate(-90 337.1 431.9)">35.00</text>
<text x="194.4" y="456.5">80.00</text>
<text x="244.4" y="456.5">20.00</text>
<text x="284.4" y="456.5">60.00</text>
<text x="8.9" y="490.5">A</text>
<text x="852.2" y="490.5">A</text>
<text x="558.1" y="520.4">PARTS LIST</text>
<text x="496.8" y="526.2">ITEM</text>
<text x="527.6" y="526.2">QTY</text>
<text x="557.8" y="526.2">PART NUMBER</text>
<text x="613.4" y="526.2">DESCRIPTION</text>
<text x="500.4" y="532">1</text>
<text x="530.4" y="532">1</text>
<text x="545" y="532.1">bovenkant</text>
<text x="742.9" y="532.6">1 : 1</text>
<text x="812.4" y="532.6">1</text>
<text x="823" y="532.6">1</text>
<text x="52.8" y="537.5">8</text>
<text x="160.8" y="537.5">7</text>
<text x="268.7" y="537.5">6</text>
<text x="376.7" y="537.5">5</text>
<text x="484.6" y="537.5">4</text>
<text x="592.6" y="537.5">3</text>
<text x="700.5" y="537.5">2</text>
<text x="808.5" y="537.5">1</text>
</g>
<g font-size="3.5">
<text x="654.8" y="473.2">DRAWN</text>
<text x="654.8" y="482.8">CHECKED</text>
<text x="724.7" y="488.9">TITLE</text>
<text x="654.8" y="492.3">QA</text>
<text x="654.8" y="501.8">MFG</text>
<text x="654.8" y="511.4">APPROVED</text>
<text x="726.7" y="517.7">SIZE</text>
<text x="762.8" y="517.7">DWG NO</text>
<text x="841.4" y="517.7">REV</text>
<text x="724.7" y="530.4">SCALE</text>
<text x="800.9" y="532.6">SHEET</text>
<text x="817.4" y="532.6">OF</text>
</g>
</svg>
